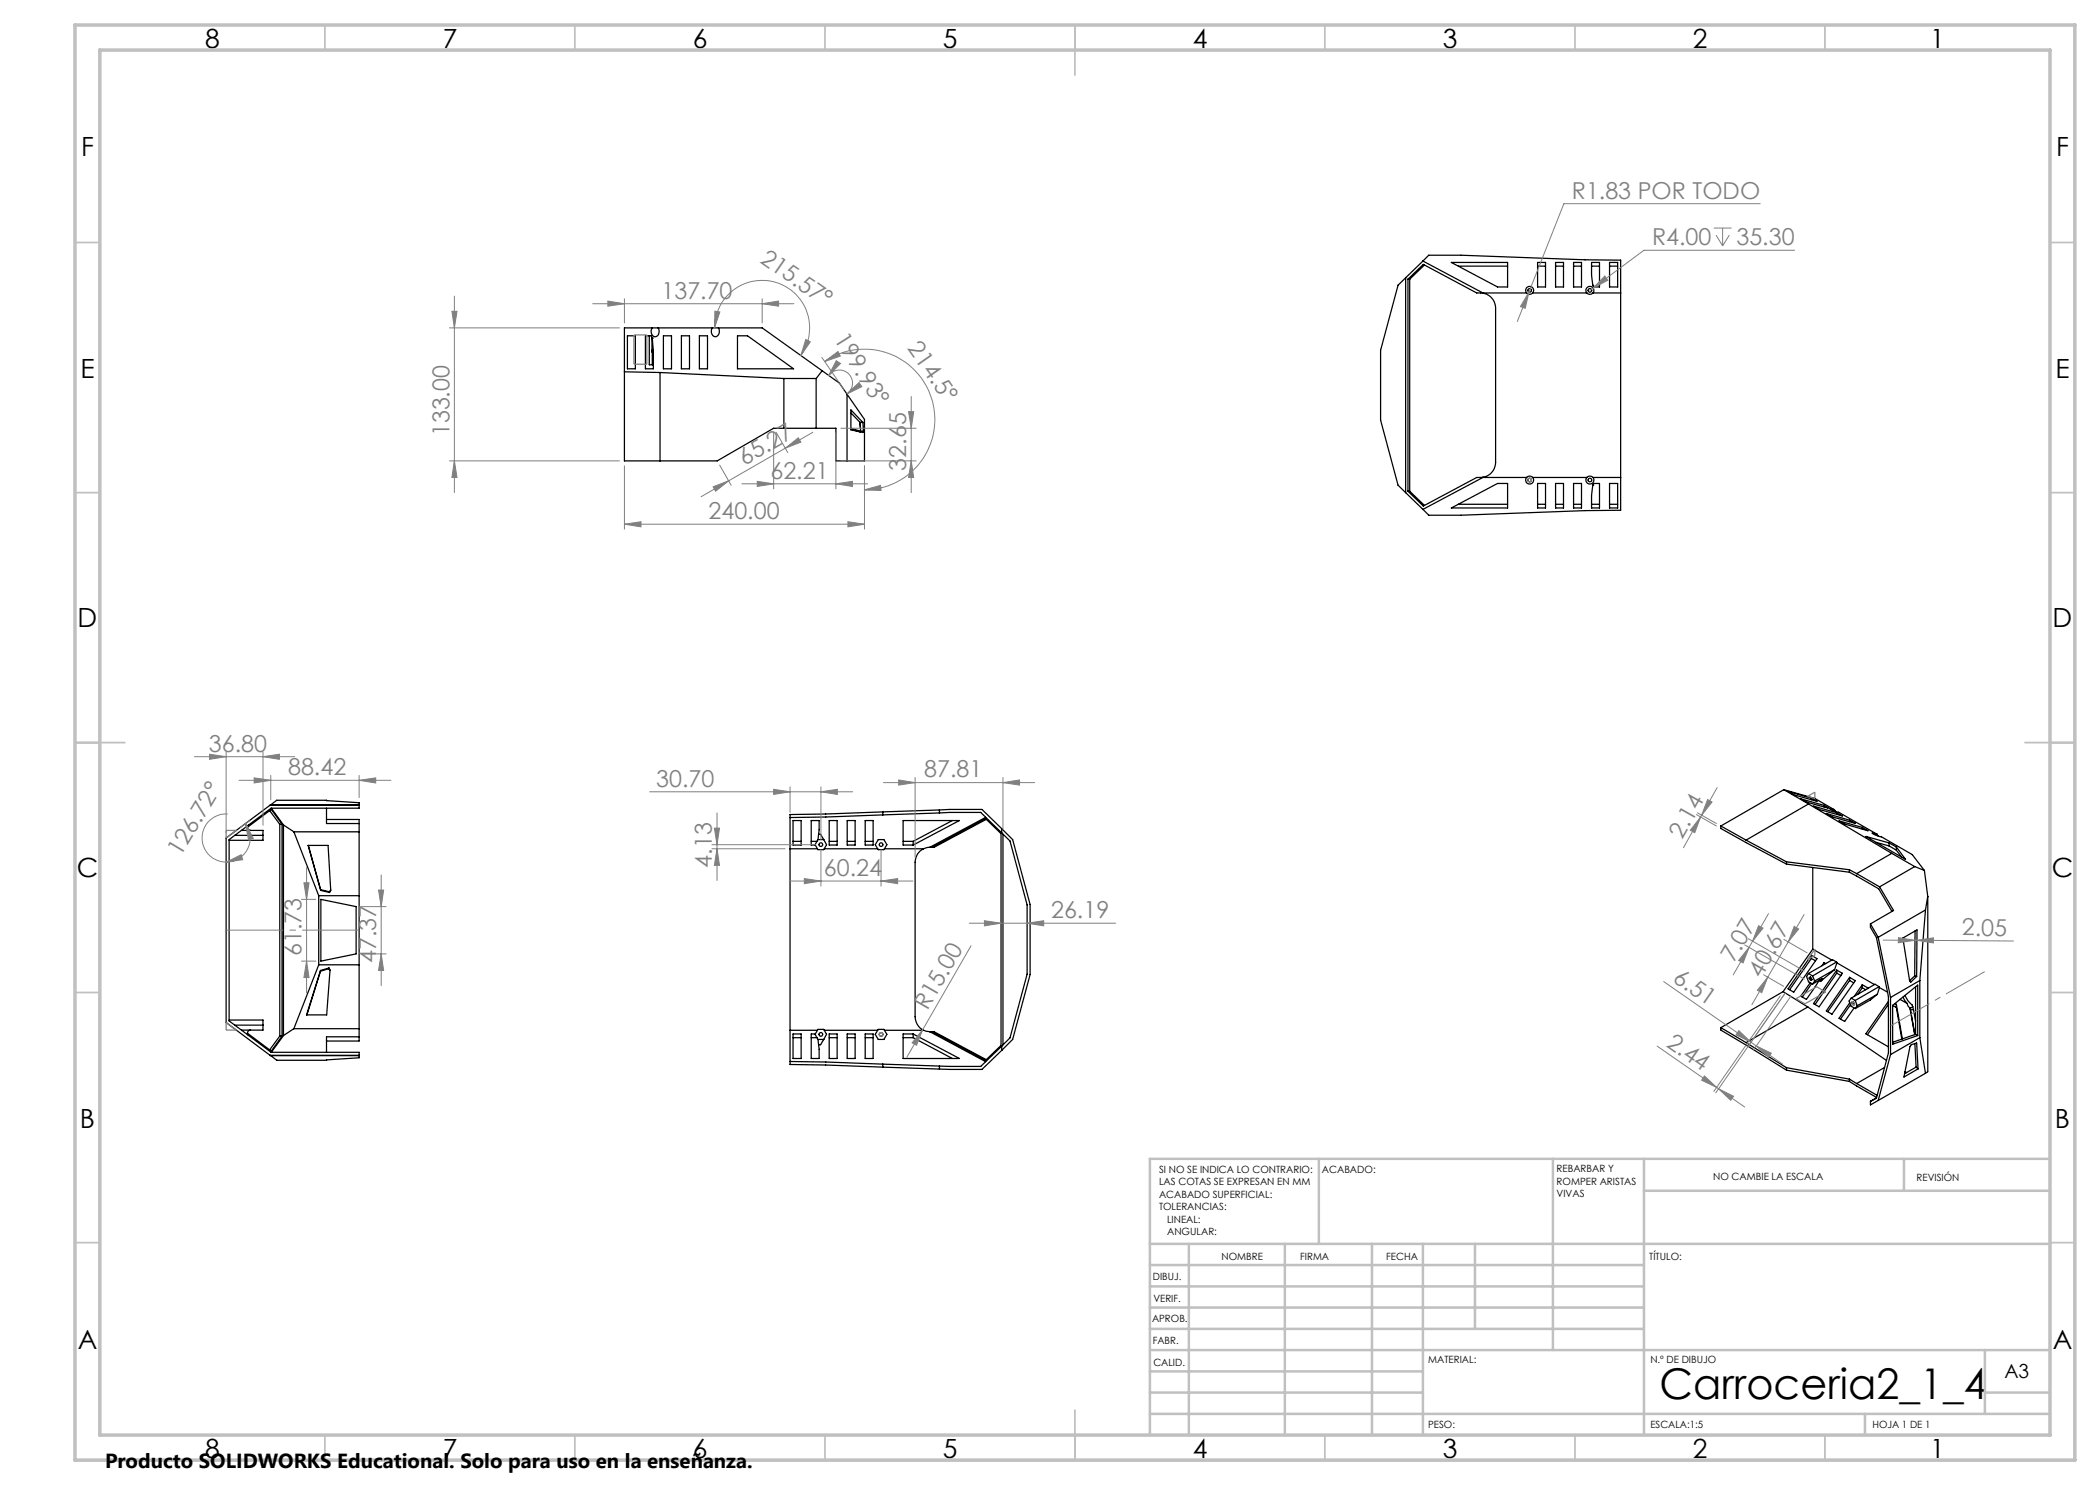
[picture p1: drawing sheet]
<svg xmlns="http://www.w3.org/2000/svg" width="420mm" height="297mm" viewBox="0 0 420 297" stroke-linecap="round" stroke-linejoin="round" font-family="sans-serif">
<g fill="none" stroke="#000" stroke-width=".25">
<path d="M281.1 55.6v42.9M281.1 55.6l-1.5 1.4-3.5 13.1v13.9l3.5 13 1.5 1.5M281.6 55.8l3.1-2.9 10.6 5.7h1.3M281.6 55.8v42.4M281.6 55.8h.3M281.9 55.8v42.4M284.6 52.2l-3.5 3.4M284.6 52.2l12 6.4M284.6 52.2l1.2-1.2h6.4l24.8 1h7.1v50.1h-7.1l-24.8 .9h-6.4l-1.2-1.1M284.9 53l-3 2.8M290.3 52.5h11.2v4.9h-2zM291.7 53.2h9.8"/>
<path d="M296.6 58.6a3.1 3.1 0 0 1 2.5 3v30.9a3.1 3.1 0 0 1-2.5 3M296.6 58.6h.1M296.6 58.6h8.7M305.3 58.6a.79 .79 0 0 1 .1-1.1 .79 .79 0 0 1 1.1 0 .79 .79 0 0 1 0 1.1M305.3 58.6a.78 .78 0 0 0 1.2 0M306.5 58.6h10.9M307.5 52.5h1.6v4.9h-1.6zM307.5 53.2h1.6M311.1 52.5h1.6v4.9h-1.6zM311.1 53.2h1.6M314.7 52.5h1.6v4.9h-1.6zM314.7 53.2h1.6"/>
<path d="M317.4 58.6a.8 .8 0 0 1 0-1.1 .8 .8 0 0 1 1.1 0 .8 .8 0 0 1 .1 1.1M317.4 58.6a.82 .82 0 0 0 1.2 0M318.3 52.5h1.6v4.9h-1.2l-.1-.3-.3-2zM318.3 53.2h1.6M318.6 57.1h.1M318.6 58.6h5.5M321.9 52.5h1.6v4.9h-1.6zM321.9 53.2h1.6M124.9 74.4l7.1 .1M125.5 67.2h1.6v6.6h-1.6zM129.1 67.2h1.1l.3 .4 .2 2.7v3.5h-1.6zM129.9 67.2v5.8h.8"/>
<path d="M130.4 65.6a1.07 1.07 0 0 0 .8 1.7 1.23 1.23 0 0 0 .4-1.7M130.4 65.6h1.2M130.4 65.6h-5.5v26.6h18.5l11.3-6.5h12.5v6.5h5.7v-8.3l-3.5-5.1M130.5 67.6h.1M130.5 67.6v5.4M130.6 70.4h-.1v-.6l.2 1.5M131.6 65.6h10.9M132 74.5l24.8 1.2M132 74.5v17.7M132.7 67.2h1.6v6.6h-1.6zM136.3 67.2h1.6v6.6h-1.6zM139.9 67.2h1.6v6.6h-1.6z"/>
<path d="M142.5 65.6a1.07 1.07 0 0 0 .7 1.7 1.23 1.23 0 0 0 .5-1.7M142.5 65.6h1.2M143.7 65.6h8.7l15.5 11 1.5 2.2M147.5 67.2h2l9.2 6.6h-11.2zM156.8 75.7h6.4M156.8 75.7v10M163.2 75.7v10M164.4 74.2l-1.2 1.5M169.4 78.8v13.4M170.2 82.6l1.8 1.9M170.2 85.7l1.9 .5-.1 .2M170.2 85.8l1.7 .6"/>
<path d="M172 84.5l.1 1.2M172 84.5h.6M172 84.5l.1 1.8M172.1 86.3h.6M172.1 86.3l-.1 .1M172.6 84.5l.1 1.8M172.6 84.5l-2.4-2.5v4l2.4 .5 .1-.2M281.1 98.5l3.5 3.4M281.6 98.2h.3M281.9 98.2l3 2.9M296.6 95.5h-1.3l-10.6 5.7-3.1-3M296.6 95.5h.1"/>
<path d="M296.6 95.5l-12 6.4M296.6 95.5h8.7M305.3 95.5a.79 .79 0 0 0 .1 1.1 .79 .79 0 0 0 1.1 0 .79 .79 0 0 0 0-1.1M305.3 95.5a.78 .78 0 0 1 1.2 0M306.5 95.5h10.9M307.5 96.7h1.6v4.9h-1.6zM311.1 96.7h1.6v4.9h-1.6zM314.7 96.7h1.6v4.9h-1.6zM317.4 95.5a.8 .8 0 0 0 0 1.1 .8 .8 0 0 0 1.1 0 .8 .8 0 0 0 .1-1.1M317.4 95.5a.82 .82 0 0 1 1.2 0M318.6 97h.1M318.6 95.5h5.5"/>
<path d="M318.7 96.7h1.2v4.9h-1.6v-2.6l.3-2zM321.9 96.7h1.6v4.9h-1.6zM290.3 101.6l9.2-4.9h2v4.9zM291.7 100.9h9.8M307.5 100.9h1.6M311.1 100.9h1.6M314.7 100.9h1.6M318.3 100.9h1.6M321.9 100.9h1.6M356.8 157.9l4.9 2.9M356.8 157.9l6.2 1.8 3.9 2.3M356.8 157.9l-12.6 7.3"/>
<path d="M357.6 158.3l4.7 1.3 1.1 .7-4.7-1.3zM362.3 159.6v.3M47 167.1h5.6M48.3 166.1h4.3v2h-6.8M49.7 165a.61 .61 0 0 0-.2 .7 .61 .61 0 0 0 .6 .4M53.9 162.1l2.1 2.7M54 161l-8.8 6.6v36.9l8.8 6.6M54 161h17.8M54.2 161l1.2-.9h9.9l6.5 .4v1.1h-17.6l-8.4 6.3v36.3l8.4 6.3h17.6v1.1l-6.5 .5h-9.9l-1.2-1M54.2 161h17.6M54.2 161h-.2M54.3 161.6l2.4 3.4"/>
<path d="M56 164.8h.4M56 164.8v42.4M56.4 164.8v42.4M56.4 164.8l-2.1-2.9-4.8 3.5M56.7 165v42.1M56.7 165l2.1 1.4M58.8 166.4h13M58.8 166.4l4.9 12.7M61.6 169.1h4l.5 9-.2 .4M61.6 169.1l2.5 9M61.7 169.1l2.4 8.8M63.7 179.1v13.9"/>
<path d="M63.7 179.1h8.1M64.1 178.1l1.8 .4M64.1 177.9v.2M64.1 177.9l1.8 .5M64.2 179.9l7 1.4v9.5l-7 1.4zM65.3 163.9h6.5v44.3h-6.5M65.3 161.6v3.1h6.5M65.9 178.4v.1M66.1 177.9l-.2 .5M158 169.8h5.5M158.6 164.1h1.6v4.9h-1.6zM158.6 168.3h1.6"/>
<path d="M162.2 168.3h1.2M163.6 167.9l-.6 1 .6 1h1.1l.6-1-.6-1M163.6 167.9h1.1M163.7 166.9l-.1 1M163.7 166.9h.4l.6 1M163.7 166.9l.1-2.8h-1.6v4.9h.9M164.9 169.8h10.6M165.8 164.1h1.6v4.9h-1.6zM165.8 168.3h1.6M169.4 164.1h1.6v4.9h-1.6zM169.4 168.3h1.6M173 164.1h1.6v4.9h-1.6z"/>
<path d="M173 168.3h1.6M175.6 167.9h1.2l.6 1-.6 1h-1.2l-.6-1zM176.6 162.4v.6M176.6 162.4l-18.6 .5v50l18.6 .5M176.6 163l-18.6 .5M176.9 169.8h7.8M180.6 164.1h11.3l-9.3 4.9h-2zM180.6 168.3h2M182.6 168.3v.7M184.7 169.8a2.96 2.96 0 0 0-1.7 2.7v30.8a3.1 3.1 0 0 0 1.7 2.8M185.9 169.5l-1.2 .3M186.4 169.5l10.7-5.7 3.1 2.9v42.4l-3.1 3-10.7-5.8"/>
<path d="M187.9 162l-11.3 .4M187.9 162v.6M187.9 162.6l-11.3 .4M187.9 162.6l8.2-.1 4.2 4.1M187.9 162l8.5-.1 3.9 3.8M190.5 164.1l-7.9 4.2M197.1 163.5l-11.2 6M197.3 163.9l-10.5 5.6h-.9M200.3 166.6l1.7 1.6 3.4 12.8v13.8l-3.4 12.8-1.7 1.6M200.3 165.7v.9M200.3 165.7l2.2 2.2 3.5 13v14l-3.5 13-2.2 2.2M200.6 166.8v42.2"/>
<path d="M344.2 165.2v.5l13.1 7.1M344.2 165.2l5 2.8M349.2 168l8.1 4.4M357.3 172.4l12.6 1.6M357.3 172.4v.4M357.3 172.8l12.6 1.6M361.7 160.8l-12.5 7.2M361.7 160.8l16.7 9.9M362.5 173.5v16.3M362.7 161.2l4.6 1.4 1.2 .6-4.7-1.3zM364.8 161.1l-4.6-1.3 1.1 .6 4.2 1.2M364.8 161.1l.9 .5-.2-.1"/>
<path d="M364.8 161.1v.3M365.3 162.7l4.6 1.3 1.2 .7-4.7-1.3zM365.4 161.5h.1M365.5 161.5v.1M366.9 162l-1-.3 1 .5 .8 .3 7.7 4.4M366.9 162l.3 .3M367.3 162.6v.3M367.8 164.2l4.7 1.3 1.1 .7-4.7-1.4zM369.9 174.4l5.8 3.4 2.7 4.5M369.9 174v.4M369.9 174l1.4 .7M369.9 164v.4"/>
<path d="M371.3 174.7l4.6 2.7M372.5 165.5v.3M375.2 168.5l2.6 .7M375.4 166.9l-1-.3 .7 .4 1.2 .4 6.1 3.5 2.5 3.2M375.4 166.9l.3 .3M375.9 177.4l2.8 4.7-4.6 2.7M377.8 168.6l-4.6-1.3 7.9 4.6-1.8-2.5M377.8 168.6l1.5 .8M377.8 168.6v.6M377.8 169.2l1.5 .8M378.4 170.7l-7.1 4M378.4 170.7l4.5 2.6"/>
<path d="M379.3 169.4v.6M379.3 170l1 1.4M382.9 173.3l-7 4.1M382.9 173.3l2 .8M384.9 174.1l.7 5.2M385.6 179.3l-.5 2.7M385.6 179.3v35l-.5 .4M63.7 193l-4.9 12.7M63.7 193h8.1M64.1 194.1v.1M64.1 194.2l-2.7 8.8M65.8 193.6l.2 .4-.7 9h-4l2.8-8.9"/>
<path d="M65.8 193.6l-1.7 .5M65.8 193.6v.1M65.8 193.7l-1.7 .5M65.8 193.7l.2 .4M356.6 198.3l5 3.1M356.6 198.3l-12.4 7.2M361.7 194.7l-.4 .6 .4 1.1 .8 .4M361.7 194.7l.8 .5M361.9 195.4a.33 .33 0 0 1 .4 .3 .33 .33 0 0 1-.2 .4l-.3-.5zM362.1 195.5l.3 .5M362.1 195.5l-.3 .1M362.1 195.4v.1"/>
<path d="M362.3 191.1v.6M362.3 191.1l1.1 .6-4.7 6.7-1.1-.6zM362.3 191.7l-4.4 6.2M362.3 191.7l.8 .5M362.3 196.7l-1.8 2.7M362.5 195.2l.4 1M362.5 189.8l3.9 2.2M362.5 189.8l-5.9 8.5M362.9 196.2l-.4 .6M363.8 196.1l-2.5 3.8-1.1-.7 1.9-2.7M363.8 196.1l.3 .2M363.9 196l-.1 .1"/>
<path d="M364.1 196.3l.4-.6-2 1.1M364.8 192.5v.4M364.8 192.5l.3 .2M364.8 192.5l-.4 .6M366.9 193.9l-2.8 2.4M366.9 193.9l-4 2.3M367.3 192.4l.1 .2M367.3 192.4l-.8-.5-4.8 2.8M367.3 192.4l-4.8 2.8M367.3 194v.6M367.3 194l1.2 .7-4.7 6.7-1.1-.7zM367.3 194.6l-4.3 6.3"/>
<path d="M367.3 194.6l.9 .5M367.4 192.6l7.5 4.3M367.4 192.6l-.5 1.3M369.9 195.5v.6M369.9 195.5l1.2 .6-4.7 6.7-1.1-.6zM369.9 196.1l-4.4 6.2M369.9 196.1l.8 .5M370.2 199.6l-.4 .6 .4 1.1 .9 .4M370.2 199.6l.9 .5M372.5 197v.6M372.5 197l-1.7 2.3M372.5 197l1.1 .6-.1 .1"/>
<path d="M372.5 197.6l-1 1.3M372.5 197.6l.6 .3M374.1 184.8l1.5 2.7M374.1 184.8v.7l1.2 2 2.4 11.8v11.3l-2.4 9-1.2 .7M375.5 198.9l-1.4 1.1-3 1.7M375.5 198.9l-4.1 2.3M375.6 187.5l2.5 12M375.8 197.3l.1 .2M375.8 197.3l-.8-.5-4.8 2.8M375.8 197.3l-4.7 2.8M375.9 197.5l1.6 .9M375.9 197.5l-.4 1.4"/>
<path d="M378.1 199.5v11.4M380 199.9l1.4 .8M380.6 199.4l.8 1.3M380.6 187.6v.5M381 199.1l.6 1.1 .8 .8 .2 .4M382.9 195.2l.4 .1M382.9 195.2l-1 .9M383 186.2l-.1 9M383.1 197.4v9.5M383.3 195.3l-1.1 1.1-.3-.3M383.3 195.3l.1-9.3-2.8 1.6 1.3 8.5M384 196.1l-5.9 3.4"/>
<path d="M384 196.1v11.4M385.1 182l-9.5 5.5M385.1 182l-1.1 14.1M45.8 204h6.8v2h-4.3M47 205h5.6M49.5 206.7l4.8 3.5 2.1-3M50.1 206a.61 .61 0 0 0-.6 .4 .61 .61 0 0 0 .2 .7M54 211.1h17.8M54 211.1h.2M54.2 211.1h17.6M56 207.2h.4M56 207.2l-2.1 2.8"/>
<path d="M56.7 207.1l-2.4 3.4M58.8 205.7l-2.1 1.4M58.8 205.7h13M71.8 207.4h-6.5v3.1M158 212.3l18.6 .5M158 206.1h5.5M158.6 206.8h1.6v4.9h-1.6zM158.6 207.5h1.6M162.2 207.5h1.2M163.1 206.8h-.9v4.9h1.6l-.1-2.8M163.6 207.9l.1 1M163.6 207.9l-.6-1 .6-1h1.1l.6 1-.6 1"/>
<path d="M163.6 207.9h1.1M164.7 207.9l-.6 1h-.4M164.9 206.1h10.6M165.8 206.8h1.6v4.9h-1.6zM165.8 207.5h1.6M169.4 206.8h1.6v4.9h-1.6zM169.4 207.5h1.6M173 206.8h1.6v4.9h-1.6zM173 207.5h1.6M175.6 205.9h1.2l.6 1-.6 1h-1.2l-.6-1zM176.6 212.8v.6M176.9 206.1h7.8"/>
<path d="M180.6 206.8h2l9.3 4.9h-11.3zM180.6 207.5h2M182.6 206.8v.7M182.6 207.5l7.9 4.2M184.7 206.1l1.2 .2M185.9 206.3h.9l10.5 5.6M185.9 206.3l11.2 6M187.9 213.2v.6M200.3 209.2v.9M200.3 209.2l-4.2 4.1h-6.2l-13.3-.5M200.3 210.1l-3.9 3.8h-6.5l-13.3-.5M344.2 205.5v.5l13.1 8"/>
<path d="M344.2 205.5l5 3M349.2 208.5l8.1 5M357.3 213.5v.5M357.3 213.5l12.6 2.3M357.3 214l12.6 2.3M361.6 201.4l-12.4 7.1M361.6 201.4l15.7 10.7M369.9 215.8v.5M369.9 216.3l5.4 3.2M369.9 215.8l1.4 .9M370 200.6l-2.2 3.1 1.1 .6 1.9-2.7M370.1 200.9l-2 2.9"/>
<path d="M370.4 200.5l.1-.2 .1 .1 .3 .4M370.4 200.5l.2 .5 .3-.2M370.6 200.4l.3 .5M370.6 200.4l-.2 .1M370.6 200.3v.1M371.1 200.1l.3 1.1M371.3 216.7l4.1 2.4M371.4 201.2l-.3 .5M375.3 219.6l-1.2 .7M376.9 213.5l-5.6 3.2M377.7 200.3l-4.5 6.5 4.5 2.6M377.7 200.9l-4.2 6"/>
<path d="M378.1 210.9l-2.5 9.2M378.5 201.1l5-4.1v10.1M378.5 201.1v7.7l5-1.7M378.5 201.1l.8 .4M379 200.7l.3 .2M379.3 200.9v.6M379.3 200.9l1.2 6.9M379.3 201.5l1.1 6.3M381 214.3l.3 .2M381.4 200.7l.2 .6 .4 .3M382 201.6v.1M382 201.6l.9 5.3"/>
<path d="M382 201.7l.1 .3M382.1 202l.9 4.9M382.2 208.9l1.1-.3 .3 5.2-2.8 1.6 1.2-6.1zM382.6 201.4l-.6 .3M382.6 201.4l.1 .5M382.7 201.9l-.6 .1M382.7 201.9l.4 2.3M383 208.7l.2 4.7M383.1 206.9l.4 .2M383.1 206.9l-4.6 1.6M383.2 213.4l.4 .4M383.2 213.4l-2.3 1.3"/>
<path d="M384 207.5l1.1 7.2M384 207.5l-5.9 3.4M385.1 214.7l-9.5 5.4M375.6 220.1l-1.5 .9v-.7"/>
<circle cx="305.9" cy="58.1" r=".36"/>
<circle cx="318" cy="58.1" r=".37"/>
<circle cx="305.9" cy="96" r=".36"/>
<circle cx="318" cy="96" r=".37"/>
<circle cx="164.2" cy="168.9" r=".37"/>
<circle cx="176.2" cy="168.9" r=".36"/>
<circle cx="164.2" cy="206.9" r=".37"/>
<circle cx="176.2" cy="206.9" r=".36"/>
</g>
<g fill="none" stroke="#808080" stroke-width=".2">
<path d="M90.9 59.2v39.3M124.9 59.8v4.8M152.4 59.8v4.8M305.8 58.4l-.8 3.3-.9-.4zM318.6 57.6l-.6 .5M321 55.2l.6 .9-3 1.5zM342.8 45.6h3.5M343.2 47l1.3 2.2M344.5 45.6v3.6M345.9 47l-1.4 2.2M352 40.7h-39.2l-9.3 23.6M358.9 50.1h-30.1l-10.2 7.5"/>
<path d="M89.9 65.6h34M90.4 62.3h1l-.5 3.3zM118.5 60.7h40.3M121.6 60.2l3.3 .5-3.3 .5zM142.9 65.6a9.5 9.5 0 0 1 12.4-9.1 9.5 9.5 0 0 1 4.9 14.6M143 62.2l1 .2-1.1 3.2zM152.4 60.7l3.3-.5v1zM161.1 67.9l1 .5-1.9 2.7zM164.4 71.5l4.4 6.5M164.9 72.3l2.7-2 .5 .9zM164.9 72.3a14.1 14.1 0 0 1 21.4 7.4 14.1 14.1 0 0 1-13.4 18.3M165.7 75.1a2.63 2.63 0 0 1 4.1-.3 2.63 2.63 0 0 1-.4 4"/>
<path d="M167.3 72.1l.8 .6-2.4 2.4zM169.4 78.8l2.4-2.3 .6 .8zM182.2 79.3v19.2M89.9 92.2h34M90.9 92.2l.5 3.3h-1zM124.9 93.2v12.6M142.6 97.4l3.1-1.2-2.6 2zM143.9 93l2.3 4M148.4 96.8h25.1M151.4 96.3l3.3 .5-3.3 .5zM154.7 86.6v11.2M155.3 86.5l2.3 4"/>
<path d="M157.1 89.6l2.6-2 .5 .8zM157.1 89.6l-16.9 9.7M162.6 86.5l-5.5 3.1M167.2 96.8l3.3-.5v1zM167.2 86.6v11.2M168.2 85.7h15M168.2 92.2h15M172.9 98l3.2-.9 .1 1zM172.9 93.2v12.6M181.7 82.3h1l-.5 3.4zM182.2 92.2l.5 3.3h-1zM124.9 104.8l3.3-.5v1.1z"/>
<path d="M124.9 104.8h48M169.6 104.3l3.3 .5-3.3 .6zM38.9 151.3h20M41.9 150.8l3.3 .5-3.3 .6zM45.2 150.4v16.2M47.8 156.1h30.4M50.8 155.6l3.4 .5-3.4 .5zM52.6 151.3l3.3-.5v1.1zM52.6 150.4v14.7M54.2 155.1v4.8M71.8 156.1l3.3-.5v1zM71.8 155.1v4.4"/>
<path d="M129.9 158.4h40.6M154.7 157.9l3.3 .5-3.3 .5zM158 157.4v5.1M164.2 158.4l3.3-.5v1zM164.2 157.4v10.5M176.7 156.5h30.2M179.7 156l3.3 .5-3.3 .5zM183 155.5v15.9M200.6 156.5l3.3-.5v1zM200.6 155.5v10.3M341.5 159.9l.9 .5-2.1 2.7zM343.4 157.5l-3.1 5.6"/>
<path d="M45.2 172.4l3-1.4 .3 .9zM45.5 162.8a4.8 4.8 0 0 0-5.1 4.7 4.8 4.8 0 0 0 4.8 4.9M49.1 164.7l1.6 3-1 .3zM49.1 164.7a4.8 4.8 0 0 1 .4 5.1 4.8 4.8 0 0 1-4.3 2.6M49.9 164.1l-1.8 1.4M60.3 179.9h2.8M60.8 176.6h1l-.5 3.3zM61.3 173.5v25.1M75.7 178h1l-.5 3.3zM76.2 175v22.1M142.4 168.9h20.8M142.4 169.8h14.6"/>
<path d="M142.9 165.6h1l-.5 3.3zM143.4 169.8l.5 3.3h-1zM143.4 162.6v13.5M157.8 176.2h24.8M160.9 175.7l3.3 .5-3.3 .5zM164.2 169.9v7.3M176.2 176.2l3.3-.5v1zM176.2 169.9v7.3M339.3 162.9l4 2.3M339.5 162.6l3.8 2.1M340.1 163.4l-1.2 3.1-.8-.5zM340.1 163.4l-3.4 6.1"/>
<path d="M340.3 163.1l-.2 .3M60.3 192.2h2.8M61.3 192.2l.5 3.3h-1zM72.2 181.3h5M72.2 190.8h5M76.2 190.8l.5 3.3h-1zM193.9 184.6h29.2M194.2 189.2l-9.7 16.7M196.9 184.1l3.3 .5-3.3 .6zM205.4 184.6l3.3-.5v1.1zM332.7 196.3l17.5 12.2M348.9 189l12 6.8"/>
<path d="M349.7 187.7l11.2 6.5M349.8 189.5l-1.2 3.1-.9-.5zM349.8 189.5l-3.2 5.5M350.5 188.2l-.7 1.3M351.7 185.1l.9 .5-2.1 2.6zM352.7 194.9l4 2.4M353.6 195.4l-1.2 3.1-.9-.5zM353.7 182.7l-3.2 5.5M356.1 199.2l-13.3 19.1M356.8 187.9l4.6 2.7M358.2 199.2l-7.5 10.8M358.8 185.3l.9 .5-2.1 2.6z"/>
<path d="M360.8 182.9l-10.4 18M376.6 188l6.4 .1M379.7 187.5l3.3 .6-3.3 .5zM383 188.1h.4M383.4 188.1l3.3-.5v1zM383.4 188.1l19.3 .1M184.5 205.9l-1.2 3.2-.9-.5zM184.5 205.9l-3.1 5.6M331.4 209.2l11.9 8.3M340.9 215.2l2.4 2.3-3-1.5zM343.3 217.5l.4 .3M343.7 217.8l3 1.4-.6 .9z"/>
<path d="M343.7 217.8l5.2 3.6M347.8 206.1l2.4 2.4-3-1.5zM349.6 209.3l7.4-10.7-13.9 20M350.2 208.5l1.1 .7M351.3 209.2l3 1.4-.6 .9zM351.3 209.2l5.2 3.6"/>
</g>
<g fill="none" stroke="#808080" stroke-width=".25">
<path d="M126.8 67h2.6v5.8h-2.6zM361.5 159.3l1.5-.9v1.3zM45.2 166.1h2.1l-2.1 1.5zM359.2 199.7l4.1-2.4 1.8 1.1-4.1 2.4zM363 189.8v1.3l-1.5 .8zM45.2 204.5l2.1 1.5h-2.1zM370.4 200.4a.34 .34 0 0 1 .4 .2 .34 .34 0 0 1-.1 .4l-.3-.4z"/>
<circle cx="305.9" cy="96" r=".36"/>
<circle cx="176.2" cy="206.9" r=".36"/>
</g>
<path d="M71.8 186h-26.6" fill="none" stroke="#808080" stroke-width=".2" stroke-dasharray="15.2 1.3 1.3 1.3" stroke-dashoffset="3.8" stroke-linecap="butt"/>
<path d="M378.1 205.2l18.8-10.9" fill="none" stroke="#808080" stroke-width=".2" stroke-dasharray="15.2 1.3 1.3 1.3" stroke-dashoffset="6.3" stroke-linecap="butt"/>
<g fill="none" stroke="#c0c0c0" stroke-width=".35">
<path d="M65 5v5M115 5v5M165 5v5M215 5v10M265 5v5M315 5v5M365 5v5M15 48.5h5M410 48.5h5M15 98.5h5M410 98.5h5M15 148.5h10"/>
<path d="M405 148.5h10M15 198.5h5M410 198.5h5M15 248.5h5M410 248.5h5M65 287v5M115 287v5M165 287v5M215 282v10M265 287v5M315 287v5M365 287v5"/>
</g>
<g fill="none" stroke="#c0c0c0" stroke-width=".5">
<path d="M263.8 231.8v17M310.6 231.8v38.2M328.8 231.8v55.2M328.8 238.2h81.2M380.8 231.8v6.4M410 231.8h-180v55.2M230 248.8h180M230 257.3h98.8M230 253h98.8M237.8 248.8v38.2M257 248.8v38.2M274.4 248.8v38.2"/>
<path d="M284.6 248.8v38.2M295 248.8v17M230 265.8h98.8M230 261.5h98.8M230 278.5h54.6M230 274.3h54.6M230 270h180M397 278.5h13M397 270v12.8M230 282.8h180M373 282.8v4.2"/>
</g>
<path d="M15 5h400v287h-400zM20 10h390v277h-390z" fill="none" stroke="#c0c0c0" stroke-width=".7"/>
<g fill="#808080">
<path d="M184.5 205.9l-1.2 3.2-.9-.5z"/>
<path d="M167.3 72.1l.8 .6-2.4 2.4zM169.4 78.8l2.4-2.3 .6 .8z"/>
<path d="M164.9 72.3l2.7-2 .5 .9zM172.9 98l3.2-.9 .1 1z"/>
<path d="M143 62.2l1 .2-1.1 3.2zM161.1 67.9l1 .5-1.9 2.7z"/>
<path d="M124.9 104.8l3.3-.5v1.1zM169.6 104.3l3.3 .5-3.3 .6zM121.6 60.2l3.3 .5-3.3 .5zM152.4 60.7l3.3-.5v1z"/>
<path d="M151.4 96.3l3.3 .5-3.3 .5zM167.2 96.8l3.3-.5v1z"/>
<path d="M142.6 97.4l3.1-1.2-2.6 2zM157.1 89.6l2.6-2 .5 .8z"/>
<path d="M181.7 82.3h1l-.5 3.4zM182.2 92.2l.5 3.3h-1zM90.4 62.3h1l-.5 3.3zM90.9 92.2l.5 3.3h-1z"/>
<path d="M343.7 217.8l3 1.4-.6 .9zM340.9 215.2l2.4 2.3-3-1.5z"/>
<path d="M52.6 151.3l3.3-.5v1.1zM41.9 150.8l3.3 .5-3.3 .6zM164.2 158.4l3.3-.5v1zM154.7 157.9l3.3 .5-3.3 .5z"/>
<path d="M179.7 156l3.3 .5-3.3 .5zM200.6 156.5l3.3-.5v1zM160.9 175.7l3.3 .5-3.3 .5zM176.2 176.2l3.3-.5v1zM305.8 58.4l-1.7 2.9 .9 .4zM321 55.2l-2.4 2.4 3-1.5z"/>
<path d="M71.8 156.1l3.3-.5v1zM50.8 155.6l3.4 .5-3.4 .5z"/>
<path d="M45.2 172.4l3-1.4 .3 .9zM49.1 164.7l1.6 3-1 .3z"/>
<path d="M351.7 185.1l.9 .5-2.1 2.6zM349.8 189.5l-1.2 3.1-.9-.5z"/>
<path d="M358.8 185.3l.9 .5-2.1 2.6zM353.6 195.4l-1.2 3.1-.9-.5z"/>
<path d="M341.5 159.9l.9 .5-2.1 2.7zM340.1 163.4l-1.2 3.1-.8-.5z"/>
<path d="M61.3 192.2l.5 3.3h-1zM60.8 176.6h1l-.5 3.3z"/>
<path d="M142.9 165.6h1l-.5 3.3zM143.4 169.8l.5 3.3h-1z"/>
<path d="M75.7 178h1l-.5 3.3zM76.2 190.8l.5 3.3h-1z"/>
<path d="M347.8 206.1l2.4 2.4-3-1.5zM351.3 209.2l3 1.4-.6 .9z"/>
<path d="M379.7 187.5l3.3 .6-3.3 .5zM383.4 188.1l3.3-.5v1z"/>
<path d="M196.9 184.1l3.3 .5-3.3 .6zM205.4 184.6l3.3-.5v1.1z"/>
</g>
<text font-size="8.5" x="331.9" y="279.7">Carroceria2_1_4</text>
<g font-size="5.3">
<text x="41" y="9.5">8</text>
<text x="88.5" y="9.5">7</text>
<text x="138.5" y="9.5">6</text>
<text x="188.5" y="9.5">5</text>
<text x="238.5" y="9.5">4</text>
<text x="288.5" y="9.5">3</text>
<text x="338.5" y="9.5">2</text>
<text x="386" y="9.5">1</text>
<text x="16.2" y="31.3">F</text>
<text x="411.2" y="31.3">F</text>
<text x="16.1" y="75.5">E</text>
<text x="411.1" y="75.5">E</text>
<text x="15.5" y="125.5">D</text>
<text x="410.5" y="125.5">D</text>
<text x="15.4" y="175.5">C</text>
<text x="410.4" y="175.5">C</text>
<text x="16" y="225.5">B</text>
<text x="411" y="225.5">B</text>
<text x="15.5" y="269.8">A</text>
<text x="410.5" y="269.8">A</text>
<text x="41" y="291.5">8</text>
<text x="88.5" y="291.5">7</text>
<text x="138.5" y="291.5">6</text>
<text x="188.5" y="291.5">5</text>
<text x="238.5" y="291.5">4</text>
<text x="288.5" y="291.5">3</text>
<text x="338.5" y="291.5">2</text>
<text x="386" y="291.5">1</text>
</g>
<g font-size="4.7" fill="#808080">
<text x="314.4" y="39.7">R1.83 POR TODO</text>
<text x="151.9" y="52.3" transform="rotate(35 151.9 52.3)">215.57°</text>
<text x="330.4" y="49">R4.00</text>
<text x="347.3" y="49">35.30</text>
<text x="132.3" y="59.7">137.70</text>
<text x="166.7" y="67.9" transform="rotate(58 166.7 67.9)">199.93°</text>
<text x="181.4" y="69.7" transform="rotate(55 181.4 69.7)">214.5°</text>
<text x="89.9" y="87.3" transform="rotate(-90 89.9 87.3)">133.00</text>
<text x="148.9" y="93.2" transform="rotate(-30 148.9 93.2)">65.27</text>
<text x="154.1" y="95.7">62.21</text>
<text x="181.2" y="94.1" transform="rotate(-90 181.2 94.1)">32.65</text>
<text x="141.7" y="103.8">240.00</text>
<text x="41.8" y="150.3">36.80</text>
<text x="57.6" y="155">88.42</text>
<text x="184.9" y="155.5">87.81</text>
<text x="131.3" y="157.3">30.70</text>
<text x="336.4" y="167.9" transform="rotate(-61 336.4 167.9)">2.14</text>
<text x="36.1" y="171.5" transform="rotate(-59 36.1 171.5)">126.72°</text>
<text x="142.4" y="173.6" transform="rotate(-90 142.4 173.6)">4.13</text>
<text x="164.8" y="175.2">60.24</text>
<text x="210.2" y="183.6">26.19</text>
<text x="60.3" y="191.2" transform="rotate(-90 60.3 191.2)">61.73</text>
<text x="392.4" y="187.1">2.05</text>
<text x="75.2" y="192.7" transform="rotate(-90 75.2 192.7)">47.37</text>
<text x="334.4" y="196.2" transform="rotate(35 334.4 196.2)">6.51</text>
<text x="346.8" y="192.7" transform="rotate(-60 346.8 192.7)">7.07</text>
<text x="352.2" y="195.7" transform="rotate(-60 352.2 195.7)">40.67</text>
<text x="185.5" y="202.3" transform="rotate(-60 185.5 202.3)">R15.00</text>
<text x="333.1" y="209.1" transform="rotate(35 333.1 209.1)">2.44</text>
</g>
<text font-size="4.1" x="21" y="293.7">Producto SOLIDWORKS Educational. Solo para uso en la enseñanza.</text>
<text font-size="3.9" x="400.9" y="275.5">A3</text>
<g font-size="2">
<text x="231.8" y="234.6">SI NO SE INDICA LO CONTRARIO:</text>
<text x="231.8" y="237.1">LAS COTAS SE EXPRESAN EN MM</text>
<text x="231.8" y="239.6">ACABADO SUPERFICIAL:</text>
<text x="264.4" y="234.6">ACABADO:</text>
<text x="311.3" y="234.5">REBARBAR Y</text>
<text x="311.3" y="237">ROMPER ARISTAS</text>
<text x="311.3" y="239.5">VIVAS</text>
<text x="342.6" y="236">NO CAMBIE LA ESCALA</text>
<text x="383.3" y="236.2">REVISIÓN</text>
<text x="231.8" y="242.1">TOLERANCIAS:</text>
<text x="233.4" y="244.6">LINEAL:</text>
<text x="233.4" y="247.1">ANGULAR:</text>
<text x="244.3" y="252">NOMBRE</text>
<text x="260" y="251.9">FIRMA</text>
<text x="277.2" y="251.9">FECHA</text>
<text x="329.9" y="251.9">TÍTULO:</text>
<text x="230.6" y="256.1">DIBUJ.</text>
<text x="230.7" y="260.3">VERIF.</text>
<text x="230.4" y="264.4">APROB.</text>
<text x="230.5" y="268.8">FABR.</text>
<text x="230.7" y="273.1">CALID.</text>
<text x="285.6" y="272.5">MATERIAL:</text>
<text x="330.1" y="272.5">N.º DE DIBUJO</text>
<text x="285.6" y="285.5">PESO:</text>
<text x="330.1" y="285.6">ESCALA:1:5</text>
<text x="374.5" y="285.6">HOJA 1 DE 1</text>
</g>
</svg>
